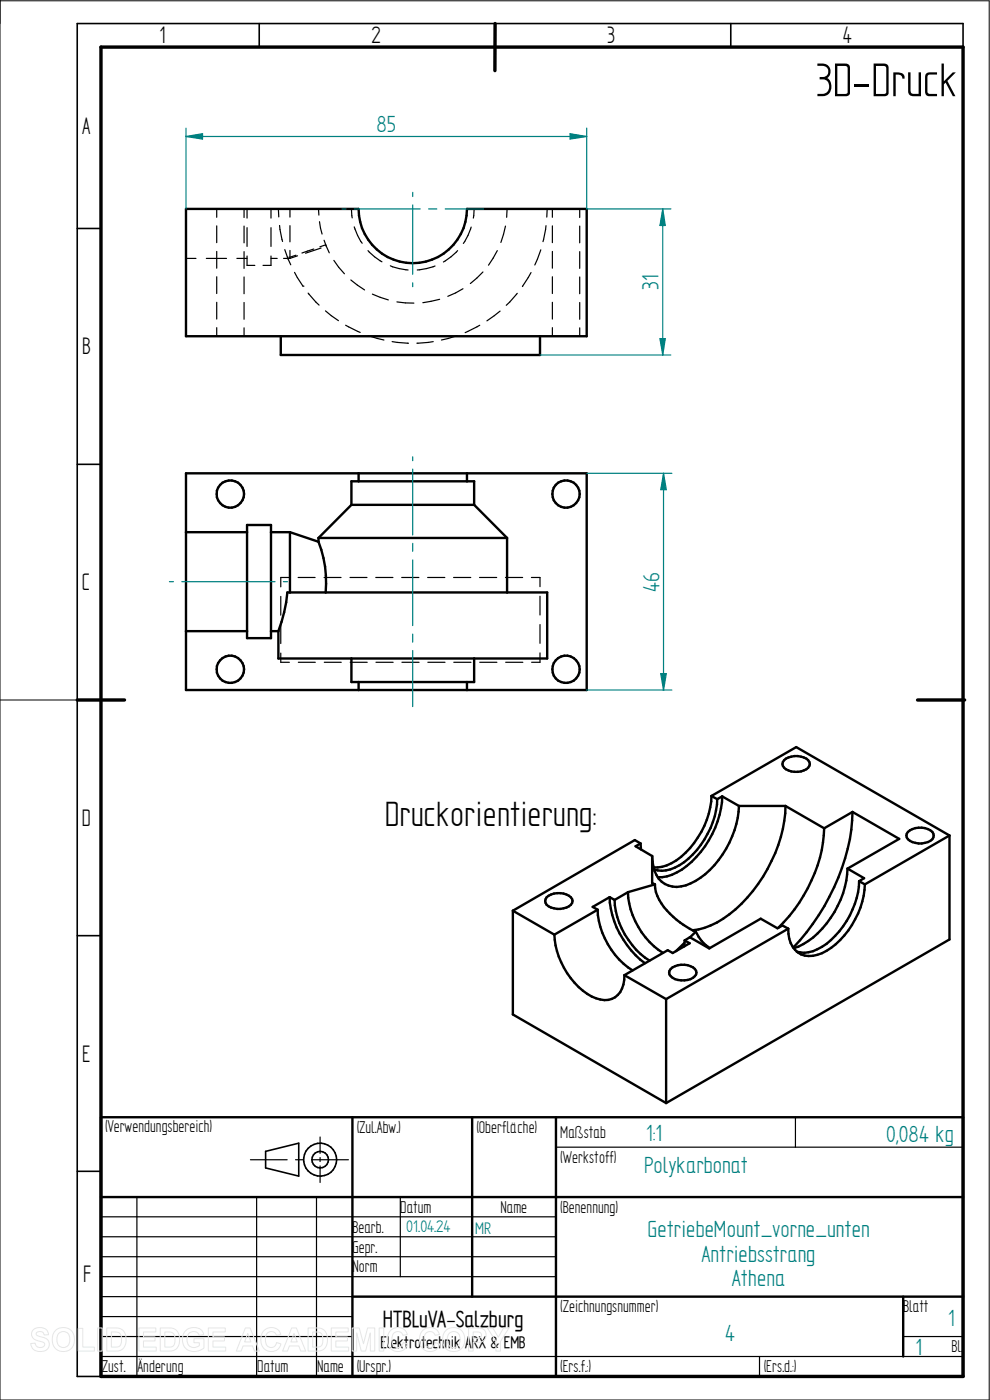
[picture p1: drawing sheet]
<svg xmlns="http://www.w3.org/2000/svg" width="210mm" height="297mm" viewBox="0 0 210 297" stroke-linecap="round" stroke-linejoin="round" font-family="sans-serif">
<path d="M0 0v297h209.8v-296.8h-209.8M0 148.5h16.4" fill="none" stroke="#000" stroke-width=".21"/>
<g fill="none" stroke="#000" stroke-width=".34">
<path d="M55 5v5M105 5v5M155 5v5M204.3 10v-5h-187.9v287h5M16.4 48.5h5M16.4 98.5h5M16.4 148.5h5M16.4 198.5h5M16.4 248.5h5M56.3 244.3l7.1-1.8v7l-7.1-1.7z"/>
<circle cx="67.9" cy="246" r="3.5"/>
<circle cx="67.9" cy="246" r="1.76"/>
</g>
<path d="M21.4 10h182.9v282h-182.9zM105 5v10M16.4 148.5h10M194.6 148.5h10" fill="none" stroke="#000" stroke-width=".72"/>
<g fill="none" stroke="#000" stroke-width=".51">
<path d="M39.5 44.3h36.6a11.5 11.5 0 0 0 11.5 11.5 11.5 11.5 0 0 0 11.5-11.5h25.4v27h-85zM59.6 71.3v4h55v-4M39.5 100.4h85v46h-85zM39.5 112.9h12.9M52.4 111.4h5.1v24h-5.1zM57.5 112.9h4M61.5 112.9l6.1 2M61.5 112.9v12.8M67.6 114.1v.8M67.6 114.1h40M67.6 114.9a23.3 23.3 0 0 1 1.5 10.8M74.5 107.1v-5h26.1v5"/>
<path d="M74.5 107.1l-6.9 7M74.5 107.1h26.1M76.1 100.4v1.7M99.1 100.4v1.7M100.6 107.1l7 7M107.6 114.1v11.6M39.5 133.9h12.9M57.5 133.9h1.6M61 125.7h55.1v14h-57v-5.8a31.1 31.1 0 0 0 1.9-8.2zM74.5 139.7v5h26.1v-5M76.1 144.7v1.7M99.1 144.7v1.7"/>
<path d="M135.9 178.9l-1.2-.7-25.9 15M135.9 178.9l-1.1 .6 3.5 2.1M135.9 178.9l.1 1.3M150.9 168.9l18-10.4 32.5 18.7M150.9 168.9l1.2 .6M150.9 168.9a17.7 17.7 0 0 1-8.4 14.2 6.7 6.7 0 0 1-3.9 .9M152.1 169.5a18.2 18.2 0 0 1-8 14.1 6.3 6.3 0 0 1-5.3 .8M153.2 169l-1.1 .5M153.2 169l3.6 2M153.2 169a20.1 20.1 0 0 1-9.6 16.1 7.2 7.2 0 0 1-4.1 1M156.8 171h9.8M156.8 171a20.3 20.3 0 0 1-9.3 15.9 6.7 6.7 0 0 1-6.4 .6 6.4 6.4 0 0 1-2.8-5.9"/>
<path d="M166.3 161.3a4.1 4.1 0 0 1 5.1 0 1.32 1.32 0 0 1-.9 2.1 3.7 3.7 0 0 1-4.4-.9v-.8zM166.6 171l8.2 4.7M166.6 171a31.1 31.1 0 0 1-9.3 20.7 17.5 17.5 0 0 1-10.4 5.7M174.8 175.7a31.1 31.1 0 0 1-8.5 19.9l-1.2 1.2M180.8 172.3l-6 3.4M180.8 172.3l10 5.7-11 6.3M180.8 172.3a43.4 43.4 0 0 1-8.4 23.7l-1.3 1.8-2.8 3.2M192.6 176.5a4.1 4.1 0 0 1 5.2 0 1.36 1.36 0 0 1-1 2.1 3.9 3.9 0 0 1-4.4-.9l-.1-.5zM201.4 177.2l-17.9 10.4M201.4 177.2v22.1l-60.1 34.7M108.8 193.2v22l32.5 18.8M108.8 193.2l8.8 5.1"/>
<path d="M116 190.4a3.9 3.9 0 0 1 5.4 .4 1.69 1.69 0 0 1-1.9 1.9 4.2 4.2 0 0 1-3.5-.8 1.18 1.18 0 0 1 0-1.5zM117.6 198.3a16.4 16.4 0 0 0 7.9 13.1 4.6 4.6 0 0 0 5.6-.3 5.6 5.6 0 0 0 1.4-4.2M126.8 193a16.4 16.4 0 0 0 7.4 12.9M126.8 193l-9.2 5.3M129.3 190.3l1.1 .6M129.3 190.3l-3.6 2.1 1.1 .6M129.3 190.3a18.7 18.7 0 0 0 7.5 14M130.4 190.9a16.4 16.4 0 0 0 7.4 12.9M133.2 189.3l-2.8 1.6M133.2 189.3a16.4 16.4 0 0 0 7.4 12.8M138.3 181.6v5.7l.6 .3M138.9 187.6a9.6 9.6 0 0 0 3.9 6.9l2.2 1.7 2.6 1.5"/>
<path d="M138.9 187.6l-5.7 1.7M145.2 199.5l1.1 .6-3.6 2.1-1.1-.6-9.1 5.3M145.2 199.5v1.3M147.6 197.7a7.5 7.5 0 0 0 3 3.4M147.6 197.7l-1.3 1.2M167.2 197l-25.9 15M167.2 197l-1.2-.7-1.1 .6-3.5-2-10.9 6.3-4.2-2.4-1.1 .7M179.8 184.3l3.5 2-1.1 .6M179.8 184.3a20.1 20.1 0 0 1-9.4 16l-2 .9M182.2 186.9l1.3 .7M182.2 186.9a17.9 17.9 0 0 1-7.8 14 6.5 6.5 0 0 1-5.4 1M183.5 187.6a17.7 17.7 0 0 1-9.1 14.6 4.9 4.9 0 0 1-5.7-.7 5.9 5.9 0 0 1-1.5-4.5"/>
<path d="M132.5 206.9l8.8 5.1M141.3 212v22M142.3 205.6a4.1 4.1 0 0 1 5.1 0 1.13 1.13 0 0 1-.4 1.8 4.2 4.2 0 0 1-4.7-.3 1.03 1.03 0 0 1 0-1.5zM145.2 200l-1.8 1.8M21.4 237h182.9v55h-182.9zM74.8 237v55M100.2 237v38.1M117.9 237v55M21.4 254h182.9M74.8 275.1h129.5M191.6 275.1v12.7"/>
<circle cx="48.9" cy="104.8" r="2.91"/>
<circle cx="120.1" cy="104.8" r="2.91"/>
<circle cx="48.9" cy="142" r="2.9"/>
<circle cx="120.1" cy="142" r="2.9"/>
</g>
<g fill="none" stroke="#000" stroke-width=".25">
<path d="M39.5 54.8h2.1M43.8 54.8h4.2M46 44.3v1.8M46 47.9v3.6M46 53.3v3.6M46 58.7v3.6M50.2 54.8h2.2M51.8 44.3v1.8M51.8 48v3.5M51.8 53.4v3.5M51.8 58.8v3.5M52.4 44.3v2"/>
<path d="M52.4 48.3v4M52.4 54.3v2h1.7M57.5 44.3v2M57.5 48.3v4M57.5 54.3v2h-1.7M57.5 54.8h1.3M59.1 44.3v1.7M59.3 47.8l.6 3.4M60.2 54.8h1.3M60.4 53l1.3 3.2M61 54.6h.1M61.5 44.3v1.8"/>
<path d="M61.5 47.9v3.4M61.5 53.1v1.7M62.5 57.8l1.8 2.9M62.8 54.1l-1.4 .5M63.1 54.3l-1.6 .5M66.5 52.8l-2.4 .9M67.6 44.3v1.3M67.8 47l.5 2.7M67.9 52.4l1.2-.5 .7 1.7M68.1 52.6l-3.3 1.1M68.7 51l.5 1.2M70.8 55.2l2.3 2.9"/>
<path d="M74.4 59.4l2.9 2.1M74.5 44.3l.2 1.9M75.1 48.1l.8 1.9 .9 1.6M78.1 53.2l1.4 1.3 1.5 1M82.8 56.4l1.9 .6 1.9 .3M92.3 56.4l-1.8 .6-2 .3M97.1 53.2l-1.4 1.3-1.6 1.1M99.9 48.2l-.6 1.8-1 1.6M100.6 44.3l-.2 2M102.4 57.7l-2.6 2.5M105.5 53.2l-1.9 3.1M107.2 48l-.9 3.4"/>
<path d="M107.6 44.3l-.1 1.8M112.6 57.8l-1.8 3M114.7 53l-1.2 3.2M115.8 47.9l-.6 3.4M116.1 44.3l-.1 1.8M117.2 44.3v1.8M117.2 47.9v3.6M117.2 53.3v3.6M117.2 58.7v3.6M123 44.3v1.8M123 48v3.5M123 53.4v3.5"/>
<path d="M123 58.8v3.5M46 64.1v3.6M46 69.5v1.8M51.8 64.2v3.5M51.8 69.6v1.7M64.3 60.7h.1M65.4 62.2l2.3 2.5M69 66l2.8 2M73.3 69l3.1 1.5M78.1 71.2l3.3 .9M79 62.4l3.4 1.2M83.2 72.5l3.5 .3"/>
<path d="M84.2 64.1l3.6 .2M91.9 72.5l-3.5 .3M93.3 63.5l-3.6 .7M97 71.2l-3.4 .9M98.2 61.3l-3.2 1.6M101.8 69l-3.1 1.6M106.1 66l-2.8 2.1M109.7 62.2l-2.3 2.6M117.2 64.1v3.6M117.2 69.5v1.8M123 64.2v3.5M123 69.6v1.7"/>
<path d="M59.6 138.6v1.9h1.8M59.6 126.5v4M59.6 132.5v4M61.3 122.5h-1.7v2M63.2 122.5h3.6M68.7 122.5h3.6M74.3 122.5h3.6M79.7 122.5h3.7M85.2 122.5h3.7M90.7 122.5h3.7M96.2 122.5h3.7M101.7 122.5h3.7"/>
<path d="M107.2 122.5h3.7M112.7 122.5h1.9v2M114.6 126.5v4M114.6 132.5v4M114.6 138.5v2h-1.8M63.3 140.5h3.6M68.8 140.5h3.6M74.3 140.5h3.6M79.8 140.5h3.6M85.3 140.5h3.6M90.8 140.5h3.6M96.3 140.5h3.6"/>
<path d="M101.8 140.5h3.6M107.3 140.5h3.6M168.7 237v6.4M21.4 258.1h96.5M29 254v38M53.1 246h7.8M54.4 254v38M62.7 246h1.7M66.2 246h7.7M67.1 254v38M67.9 241.2v3.5M67.9 245.6v.8"/>
<path d="M67.9 247.4v3.5M84.9 254v16.8M117.9 243.4h86.4M21.4 270.8h96.5M21.4 266.6h96.5M21.4 262.4h96.5M21.4 275.1h53.4M21.4 279.3h53.4M21.4 287.8h182.9M21.4 283.5h53.4M161.1 287.8v4.2M191.6 283.5h12.7"/>
</g>
<path d="M124.5 44.3h17.8M140.6 44.3l.5 3.5h-1.1zM114.6 75.3h27.7" fill="none" stroke="#008080" stroke-width=".25"/>
<path d="M140.6 44.3l.5 3.5h-1.1z" fill="#008080"/>
<path d="M140 71.8h1.1l-.5 3.5z" fill="none" stroke="#008080" stroke-width=".25"/>
<path d="M140 71.8h1.1l-.5 3.5z" fill="#008080"/>
<path d="M39.5 27.2v17.1M120.9 28.4l3.6 .6-3.6 .5zM124.5 27.2v17.1M140.6 44.3v31" fill="none" stroke="#008080" stroke-width=".25"/>
<path d="M120.9 28.4l3.6 .6-3.6 .5z" fill="#008080"/>
<path d="M39.5 29l3.5-.6v1.1z" fill="none" stroke="#008080" stroke-width=".25"/>
<path d="M39.5 29l3.5-.6v1.1z" fill="#008080"/>
<path d="M39.5 29h85M124.5 100.4h18M140.8 100.4l.6 3.5h-1.2zM124.5 146.4h18" fill="none" stroke="#008080" stroke-width=".25"/>
<path d="M140.8 100.4l.6 3.5h-1.2z" fill="#008080"/>
<path d="M140.2 142.9h1.2l-.6 3.5z" fill="none" stroke="#008080" stroke-width=".25"/>
<path d="M140.2 142.9h1.2l-.6 3.5z" fill="#008080"/>
<g fill="none" stroke="#008080" stroke-width=".25">
<path d="M72.6 44.3h.8M75.2 44.3h14M87.5 40.8v.9M87.5 43.5v14.7M87.5 60v.8M90.9 44.3h1.8M94.4 44.3h8.2M87.5 96.9v.8M87.5 99.5v14M87.5 115.3v1.7M87.5 118.8v13.9M140.8 100.4v46"/>
<path d="M35.9 123.4h.9M38.6 123.4h19.7M60.1 123.4h.9M87.5 134.5v1.7M87.5 138v11.9"/>
</g>
<g fill="none" stroke="#e6e6e6" stroke-width=".21">
<path d="M7.1 282.1a2.02 2.02 0 0 1 3.1 .7l.1 .4h-.9a.9 .9 0 0 0-.8-.7 .9 .9 0 0 0-.9 .5l.1 .3 .5 .2a2.15 2.15 0 0 1 2.1 1.4 1.72 1.72 0 0 1-2.3 1.8l-.7-.2-.7-.7-.2-.8 1-.1a1.06 1.06 0 0 0 .9 1 1.06 1.06 0 0 0 1.1-.7 1.66 1.66 0 0 0-1.6-.8 1.37 1.37 0 0 1-.8-2.3zM11.8 282.3a2.46 2.46 0 0 1 3.1-.2 2.46 2.46 0 0 1 .8 3 2.4 2.4 0 0 1-3.1 1.5 2.4 2.4 0 0 1-1.5-3.1l.2-.5zM12.4 282.9a1.39 1.39 0 0 1 1.7-.3 1.39 1.39 0 0 1 .7 1.6 1.41 1.41 0 0 1-1.4 1.7 1.41 1.41 0 0 1-1.3-1.7l.1-.8zM16.6 281.8h1v4h2.4v.8h-3.4zM20.7 281.7h1v4.9h-1zM22.6 281.7h1.9a2.2 2.2 0 0 1 2.2 2.8 2.02 2.02 0 0 1-2.2 2.1h-1.9zM23.6 282.6a1.8 1.8 0 0 1 2 .5 2.09 2.09 0 0 1-.4 2.6l-1.6 .1zM29.5 281.7h3.6v.9h-2.7v1h2.5v.9h-2.5v1.3h2.7v.8h-3.6zM34 281.7h1.8a2.2 2.2 0 0 1 2.3 2.8 2.02 2.02 0 0 1-2.2 2.1h-1.9zM35 282.6a1.8 1.8 0 0 1 1.9 .5 2.09 2.09 0 0 1-.4 2.6l-1.5 .1zM39.4 282.3a2.33 2.33 0 0 1 3.8 .8l-1 .2a1.37 1.37 0 0 0-1.6-.7 1.37 1.37 0 0 0-.9 1.5 1.56 1.56 0 0 0 .8 1.6 1.56 1.56 0 0 0 1.8-.2v-.6h-1.2v-.9h2.2v2a2.65 2.65 0 0 1-3.1 .5 2.65 2.65 0 0 1-1.5-2.7l.3-1zM44.2 281.7h3.6v.9h-2.6v1h2.4v.9h-2.4v1.3h2.7v.8h-3.7z"/>
<path d="M52 281.7h1.1l1.9 4.9h-1l-.4-1.1h-2l-.4 1.1h-1.1zM52.6 282.9l.6 1.8h-1.3zM56 282.3a2.12 2.12 0 0 1 3.6 .8l-1 .2a1.24 1.24 0 0 0-1.6-.7 1.24 1.24 0 0 0-.7 1.6 1.28 1.28 0 0 0 .4 1.4 1.28 1.28 0 0 0 1.6 0l.4-.8 .9 .3a2.19 2.19 0 0 1-2.5 1.6 2.19 2.19 0 0 1-1.8-2.5l.1-.9zM61.9 281.7h1l2 4.9h-1.1l-.4-1.1h-2l-.4 1.1h-1.1zM62.4 282.9l.7 1.8h-1.4zM65.4 281.7h1.8a2.2 2.2 0 0 1 2.3 2.8 2.02 2.02 0 0 1-2.3 2.1h-1.8zM66.3 282.6a1.8 1.8 0 0 1 2 .5 2.09 2.09 0 0 1-.4 2.6l-1.6 .1zM70.3 281.7h3.6v.9h-2.7v1h2.5v.9h-2.5v1.3h2.8v.8h-3.7zM74.7 281.7h1.5l.9 3.4 .9-3.4h1.5v4.9h-.9l-.1-3.8-.9 3.8h-1l-.9-3.8-.1 3.8h-.9zM80.4 281.7h1v4.9h-1zM82.8 282.3a2.12 2.12 0 0 1 3.6 .8l-.9 .2a1.24 1.24 0 0 0-1.6-.7 1.24 1.24 0 0 0-.8 1.6 1.28 1.28 0 0 0 .5 1.4 1.28 1.28 0 0 0 1.5 0l.4-.8 .9 .3a2.19 2.19 0 0 1-2.5 1.6 2.19 2.19 0 0 1-1.7-2.5l.1-.9zM89.6 282.3a2.12 2.12 0 0 1 3.6 .8l-.9 .2a1.24 1.24 0 0 0-1.6-.7 1.24 1.24 0 0 0-.7 1.6 1.28 1.28 0 0 0 .4 1.4 1.28 1.28 0 0 0 1.5 0l.4-.8 1 .3a2.19 2.19 0 0 1-2.6 1.6 2.19 2.19 0 0 1-1.7-2.5l.1-.9z"/>
<path d="M94.6 282.3a2.46 2.46 0 0 1 3.1-.2 2.46 2.46 0 0 1 .8 3 2.4 2.4 0 0 1-3.1 1.5 2.4 2.4 0 0 1-1.4-3.1l.1-.5zM95.2 282.9a1.39 1.39 0 0 1 1.7-.3 1.39 1.39 0 0 1 .7 1.6 1.41 1.41 0 0 1-1.3 1.7 1.41 1.41 0 0 1-1.4-1.7l.1-.8zM99.4 281.7h1.6a1.61 1.61 0 0 1 2.1 1.5 1.62 1.62 0 0 1-2.1 1.6h-.6v1.8h-1zM100.4 282.6a1.62 1.62 0 0 1 1.7 .3 .7 .7 0 0 1-.1 .8 .7 .7 0 0 1-.7 .2h-.9zM103.4 281.7h1.1l1.2 2 1.1-2h1.2l-1.8 2.9v2h-1v-2z"/>
</g>
<text font-size="11.3" x="173" y="20.4">3D-Druck</text>
<text font-size="8.4" x="81.7" y="175.2">Druckorientierung:</text>
<g font-size="5.7">
<text x="33.8" y="9.2">1</text>
<text x="78.8" y="9.2">2</text>
<text x="128.8" y="9.2">3</text>
<text x="178.8" y="9.2">4</text>
<text x="17.4" y="28.4">A</text>
<text x="17.4" y="75.2">B</text>
<text x="17.4" y="125.2">C</text>
<text x="17.4" y="175.2">D</text>
<text x="17.4" y="225.2">E</text>
<text x="17.6" y="271.9">F</text>
</g>
<g font-size="5.6" fill="#008080">
<text x="79.8" y="28.1">85</text>
<text x="139.7" y="61.5" transform="rotate(-90 139.7 61.5)">31</text>
<text x="139.9" y="125.5" transform="rotate(-90 139.9 125.5)">46</text>
<text x="137.1" y="242">1:1</text>
<text x="188" y="242.2">0,084 kg</text>
<text x="136.7" y="248.8">Polykarbonat</text>
<text x="137.3" y="262.4">GetriebeMount_vorne_unten</text>
<text x="148.8" y="267.6">Antriebsstrang</text>
<text x="155.3" y="272.9">Athena</text>
<text x="201.2" y="281.3">1</text>
<text x="153.8" y="284.6">4</text>
<text x="194.2" y="287.4">1</text>
</g>
<text font-size="5.5" x="81.2" y="281.5">HTBLuVA-Salzburg</text>
<g font-size="4.1">
<text x="22.3" y="240.2">(Verwendungsbereich)</text>
<text x="75.7" y="240.4">(Zul.Abw.)</text>
<text x="101.1" y="240.4">(Oberfläche)</text>
<text x="118.8" y="241.4">Maßstab</text>
<text x="118.8" y="246.7">(Werkstoff)</text>
<text x="84.9" y="257.3">Datum</text>
<text x="106.2" y="257.3">Name</text>
<text x="118.8" y="257.3">(Benennung)</text>
<text x="74.8" y="261.5">Bearb.</text>
<text x="74.8" y="265.7">Gepr.</text>
<text x="74.8" y="270">Norm</text>
<text x="118.8" y="278.4">(Zeichnungsnummer)</text>
<text x="191.6" y="278.4">Blatt</text>
<text x="201.8" y="286.9">Bl.</text>
<text x="21.6" y="291.1">Zust.</text>
<text x="29.2" y="291.1">Änderung</text>
<text x="54.6" y="291.1">Datum</text>
<text x="67.3" y="291.1">Name</text>
<text x="75.7" y="291.1">(Urspr.)</text>
<text x="118.8" y="291.1">(Ers.f.:)</text>
<text x="162" y="291.1">(Ers.d.:)</text>
</g>
<g font-size="4" fill="#008080">
<text x="86.2" y="261.5">01.04.24</text>
<text x="100.8" y="261.7">MR</text>
</g>
<text font-size="4" x="80.7" y="286">Elektrotechnik ARX &amp; EMB</text>
</svg>
